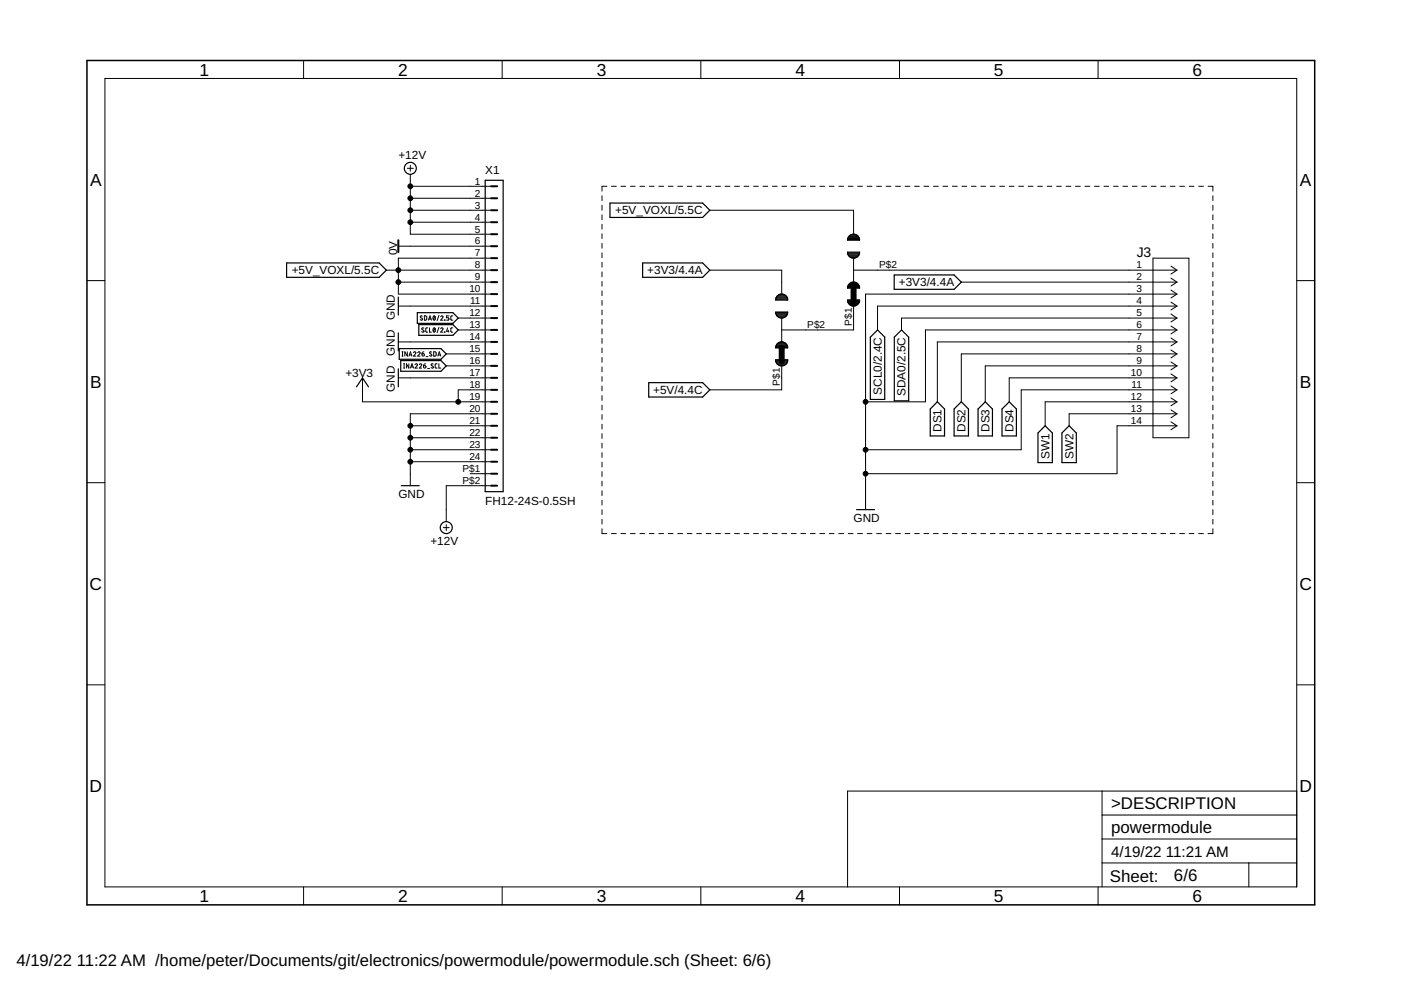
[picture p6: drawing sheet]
<svg xmlns="http://www.w3.org/2000/svg" width="297mm" height="210mm" viewBox="0 0 297 210" stroke-linecap="round" stroke-linejoin="round" font-family="sans-serif">
<g fill="none" stroke="#000" stroke-width=".21">
<path d="M22.2 16.6h252.7v171.4h-252.7zM64.4 12.8v3.8M106.5 12.8v3.8M148.6 12.8v3.8M190.7 12.8v3.8M232.8 12.8v3.8M86.4 35.7h1.2M87 39.5h17.1M87 35.1v1.2M87 37v12.7h17.1M128.7 39.5h-1.1v1M129.6 39.5h1.1"/>
<path d="M131.7 39.5h1M133.7 39.5h1M135.7 39.5h1M137.7 39.5h1M139.7 39.5h1M141.7 39.5h1M143.7 39.5h1M145.7 39.5h1M147.7 39.5h1M149.7 39.5h1M151.7 39.5h1M153.7 39.5h1"/>
<path d="M155.7 39.5h1.1M157.8 39.5h1M159.8 39.5h1M161.8 39.5h1M163.8 39.5h1M165.8 39.5h1M167.8 39.5h1M169.8 39.5h1M171.8 39.5h1M173.8 39.5h1M175.8 39.5h1M177.8 39.5h1"/>
<path d="M179.9 39.5h.9M181.8 39.5h1.1M183.9 39.5h1M185.9 39.5h1M187.9 39.5h1M189.9 39.5h1M191.9 39.5h1M193.9 39.5h1M195.9 39.5h1M197.9 39.5h1M199.9 39.5h1M201.9 39.5h1"/>
<path d="M203.9 39.5h1.1M206 39.5h.9M208 39.5h1M210 39.5h1M212 39.5h1M214 39.5h1M216 39.5h1M218 39.5h1M220 39.5h1M222 39.5h1M224 39.5h1M226 39.5h1"/>
<path d="M228 39.5h1M230 39.5h1.1M232.1 39.5h1M234.1 39.5h1M236.1 39.5h1M238.1 39.5h1M240.1 39.5h1M242.1 39.5h1M244.1 39.5h1M246.1 39.5h1M248.1 39.5h1M250.1 39.5h1"/>
<path d="M252.1 39.5h1M254.1 39.5h1M256.1 39.5h1.1v1M18.4 59.5h3.8M81.9 57.3h22.2M84.5 59.8h19.6M84.5 52.2h19.6M87 42h17.1M87 44.6h17.1M87 47.1h17.1M104.1 54.7h-19.6v7.7h19.6M127.6 41.5v1"/>
<path d="M127.6 43.5v1.1M127.6 45.6v1M127.6 47.6v1M127.6 49.6v1M127.6 51.6v1M127.6 53.6v1M127.6 55.6v1M127.6 57.7v1M127.6 59.7v1M150.5 57.3h15.2v5.1M150.5 44.6h30.5v5.1M181 57.3h68.5"/>
<path d="M181 54.7v5.1M203.8 59.8h45.7M244.5 54.7h7.6v38.1h-7.6zM248.3 56.4l1.2 .9M248.3 59l1.2 .8M249.5 57.3l-1.2 .8M249.5 59.8l-1.2 .8M257.2 41.5v1M257.2 43.5v1.1M257.2 45.6v1M257.2 47.6v1M257.2 49.6v1"/>
<path d="M257.2 51.6v1M257.2 53.6v1M257.2 55.6v1M257.2 57.7v1M257.2 59.7v1M274.9 59.5h3.8M84.5 64.9h19.6M84.5 72.5h19.6M85.2 75.5h.2M85.2 74.6h.2M85.3 74.6v.9M85.6 78h.2"/>
<path d="M85.6 77.1h.2M85.7 77.1v.9M86.4 74.6v.9l-.6-.9v.9M86.7 77.1v.9l-.5-.9v.9M86.7 75.5l.3-.9 .3 .9M86.8 75.3h.4M87 78l.4-.9 .3 .9M87.1 77.8h.5M87.7 74.8a.25 .25 0 0 1 .3-.2 .25 .25 0 0 1 .1 .4l-.4 .5h.5M88 77.3a.26 .26 0 0 1 .4-.2 .26 .26 0 0 1 0 .4l-.4 .5h.5M88.6 74.8a.26 .26 0 0 1 .3-.2 .26 .26 0 0 1 .1 .4l-.4 .5h.5M88.9 77.3a.26 .26 0 0 1 .4-.2 .26 .26 0 0 1 0 .4l-.4 .5h.5"/>
<path d="M89.5 75h.3a.26 .26 0 0 1 .2 .3 .26 .26 0 0 1-.3 .2 .26 .26 0 0 1-.2-.3zM89.5 67h-.3l-.1 .2 .4 .3 .1 .3-.2 .1-.3-.1M89.8 77.5h.3a.26 .26 0 0 1 .2 .3 .26 .26 0 0 1-.3 .2 .26 .26 0 0 1-.2-.2zM89.9 69.6l-.4-.1-.1 .2 .5 .4v.2l-.2 .1-.3-.1M89.9 74.6l-.3 .1-.1 .3M90 67l.5 .1v.5l-.2 .3h-.3zM90.2 77.1l-.3 .1-.1 .3M90.3 75.6h.4M90.7 78.1h.4M90.7 69.5h-.3l-.1 .2v.6l.4 .1M90.8 67.9l.4-.9 .3 .9M90.9 67.6h.5"/>
<path d="M91.1 69.5v.9h.4M91.5 74.7l-.3-.1-.1 .2 .4 .4v.2l-.1 .1-.3-.1M91.8 77.2h-.3l-.1 .1 .5 .4v.2l-.2 .1-.3-.1M91.9 67a.44 .44 0 0 1 .4 .4 .44 .44 0 0 1-.4 .5l-.1-.5zM91.9 69.5a.44 .44 0 0 1 .4 .5 .44 .44 0 0 1-.4 .4l-.1-.4zM91.9 74.6l.6 .1v.7l-.2 .1h-.4zM92.3 67.2l-.4 .5M92.3 69.7l-.4 .5M92.7 77.1l-.3 .1-.1 .1v.6l.4 .1M92.8 75.5l.3-.9 .4 .9M92.9 75.3h.5M93 77.1v.9h.5"/>
<path d="M93.1 66.9l-.4 1.1M93.1 69.4l-.4 1.1M93.4 67.2a.25 .25 0 0 1 .4-.2 .25 .25 0 0 1 .1 .4l-.5 .5h.5M93.4 69.7a.25 .25 0 0 1 .4-.2 .25 .25 0 0 1 .1 .4l-.5 .5h.5M94.3 67.9h.1M94.3 70.4h.1M94.6 75h9.5M94.6 77.6h9.5M94.9 69.5l-.2 .7h.5M95 70v.4M95.2 67h-.5v.4h.4l.1 .2-.1 .3h-.4M96 67h-.3l-.1 .2v.6l.4 .1"/>
<path d="M96 69.5h-.3l-.1 .2v.6l.4 .1M97.2 70h6.9M97.2 67.4h6.9M127.6 61.7v1M127.6 63.7v1M127.6 65.7v1M127.6 67.7v1M127.6 69.7v1.1M127.6 71.8v1M127.6 73.8v1M127.6 75.8v1M127.6 77.8v1"/>
<path d="M127.6 79.8v1.1M165.7 67.4v5.1M165.7 77.6v5.1h-15.2M181 64.9v5.1h-15.3M248.3 61.5l1.2 .9M248.3 64.1l1.2 .8M248.3 66.6l1.2 .8M248.3 69.1l1.2 .9M248.3 71.7l1.2 .8M248.3 74.2l1.2 .8M248.3 76.8l1.2 .8M248.3 79.3l1.2 .8"/>
<path d="M249.5 70h-53.3v15.2h-12.7M249.5 62.4h-66v45.7M249.5 64.9h-63.4v5.1M249.5 67.4h-58.4v2.6M249.5 72.5h-50.8v12.7M249.5 75h-45.7v10.2M249.5 77.6h-40.6v7.6M249.5 62.4l-1.2 .8M249.5 64.9l-1.2 .8M249.5 67.4l-1.2 .9M249.5 70l-1.2 .8M249.5 72.5l-1.2 .8"/>
<path d="M249.5 75l-1.2 .9M249.5 77.6l-1.2 .8M257.2 61.7v1M257.2 63.7v1M257.2 65.7v1M257.2 67.7v1M257.2 69.7v1.1M257.2 71.8v1M257.2 73.8v1M257.2 75.8v1M257.2 77.8v1M257.2 79.8v1.1"/>
<path d="M76.9 80.1v5.1h27.2M84.5 80.1h19.6M87 90.3h17.1M87 92.8h17.1M87 95.4h17.1M87 97.9h17.1M104.1 82.7h-6.9v2.5M104.1 87.7h-17.1v15.3M127.6 81.9v1M127.6 83.9v1M127.6 85.9v1M127.6 87.9v1"/>
<path d="M127.6 89.9v1.1M127.6 91.9v1.1M127.6 94v1M127.6 96v1M127.6 98v1M248.3 81.8l1.2 .9M248.3 84.4l1.2 .8M248.3 86.9l1.2 .8M248.3 89.5l1.2 .8M249.5 80.1h-35.5v5.1M249.5 82.7h-33v12.7h-33M249.5 85.2h-27.9v5.1"/>
<path d="M249.5 87.7h-22.8v2.6M249.5 90.3h-12.7v10.1h-53.3M249.5 80.1l-1.2 .9M249.5 82.7l-1.2 .8M249.5 85.2l-1.2 .8M249.5 87.7l-1.2 .9M249.5 90.3l-1.2 .8M257.2 81.9v1M257.2 83.9v1M257.2 85.9v1M257.2 87.9v1M257.2 89.9v1.1"/>
<path d="M257.2 91.9v1.1M257.2 94v1M257.2 96v1M257.2 98v1M18.4 102.3h3.8M94 111.9h1.2M94.6 111.2v1.3M99.7 100.4h4.4M104.1 103h-9.5v7.6M127.6 100v1M127.6 102v1M127.6 104.1v1"/>
<path d="M127.6 106.1v1M127.6 108.1v1M127.6 110.1v1M127.6 112.1v1h1.1M129.6 113.1h1.1M131.7 113.1h1M133.7 113.1h1M135.7 113.1h1M137.7 113.1h1M139.7 113.1h1M141.7 113.1h1M143.7 113.1h1"/>
<path d="M145.7 113.1h1M147.7 113.1h1M149.7 113.1h1M151.7 113.1h1M153.7 113.1h1M155.7 113.1h1.1M157.8 113.1h1M159.8 113.1h1M161.8 113.1h1M163.8 113.1h1M165.8 113.1h1M167.8 113.1h1"/>
<path d="M169.8 113.1h1M171.8 113.1h1M173.8 113.1h1M175.8 113.1h1M177.8 113.1h1M179.9 113.1h.9M181.8 113.1h1.1M183.9 113.1h1M185.9 113.1h1M187.9 113.1h1M189.9 113.1h1M191.9 113.1h1"/>
<path d="M193.9 113.1h1M195.9 113.1h1M197.9 113.1h1M199.9 113.1h1M201.9 113.1h1M203.9 113.1h1.1M206 113.1h.9M208 113.1h1M210 113.1h1M212 113.1h1M214 113.1h1M216 113.1h1"/>
<path d="M218 113.1h1M220 113.1h1M222 113.1h1M224 113.1h1M226 113.1h1M228 113.1h1M230 113.1h1.1M232.1 113.1h1M234.1 113.1h1M236.1 113.1h1M238.1 113.1h1M240.1 113.1h1"/>
<path d="M242.1 113.1h1M244.1 113.1h1M246.1 113.1h1M248.1 113.1h1M250.1 113.1h1M252.1 113.1h1M254.1 113.1h1M257.2 100v1M257.2 102v1M257.2 104.1v1M257.2 106.1v1M257.2 108.1v1"/>
<path d="M257.2 110.1v1M257.2 112.1v1h-1.1M274.9 102.3h3.8M18.4 145.2h3.8M274.9 145.2h3.8M233.7 167.7v20.3M233.7 177.9h41.2M233.7 172.8h41.2M274.9 167.7h-95.2v20.3M64.4 188v3.9M106.5 188v3.9M148.6 188v3.9"/>
<path d="M190.7 188v3.9M232.8 188v3.9M233.7 183h41.2M264.8 183v5"/>
</g>
<g fill="none" stroke="#000" stroke-width=".25">
<path d="M102.9 38.2h3.8v66h-3.8zM60.8 55.8h19.6l1.5 1.5-1.5 1.5h-19.6zM129.3 43.1h19.7l1.5 1.5-1.5 1.5h-19.7zM136.2 55.8h12.8l1.5 1.5-1.5 1.5h-12.8zM179.7 50.8h2.5M179.7 53.7h2.5M179.8 50.5h2.4M179.8 53.9h2.4M179.9 50.3h2.2M179.9 54.1l-.2-.6h2.5l-.1 .6M179.9 54.1l.4 .5M179.9 54.1h2.2"/>
<path d="M180 50.1l-.3 .8h2.5l-.1-.6M180 50.1a1.28 1.28 0 0 1 2.1 .2M180 50.1h1.9M180 54.3h1.9M180.3 49.9h1.4M180.3 54.5h1.3M180.6 59.9h.8M180.9 49.7h.1M181.4 59.9l.4 .2M181.4 59.9l-.7-.1-.6 .3M182.1 54.1a1.3 1.3 0 0 1-1.8 .5M189.6 58.3h12.7l1.5 1.5-1.5 1.5h-12.7z"/>
<path d="M84.5 63v3.8M84.5 70.6v3.8M84.5 78.2v3.8M84.6 73.9h8.9l1.1 1.1-1.1 1.2h-8.9zM85 76.5h8.5l1.1 1.1-1.1 1.1h-8.5zM88.5 66.3h7.5l1.2 1.1-1.2 1.2h-7.5zM88.8 68.8h7.2l1.2 1.2-1.2 1.1h-7.2zM164.5 66.3h2.5M164.5 73.7h2.5M164.5 63.4h2.5M164.5 76.5v-.2h2.5v.2M164.5 76.5v.3"/>
<path d="M164.5 76.5h2.5M164.5 73.4h2.4M164.5 63.2v.4h2.5l-.1-.4M164.5 63.2h2.4M164.5 66.6v-.4h2.5l-.2 .6M164.5 66.6l.1 .2M164.5 66.5h2.4M164.5 76.8l.1 .1M164.5 76.8h2.4M164.6 73.2h2.3M164.6 66.8h2.2M164.6 63l-.1 .2"/>
<path d="M164.6 63h2.2M164.6 66.8a1.27 1.27 0 0 0 2.2 0M164.7 77h2.1M164.7 73h2M164.8 67h1.9M164.8 62.8h1.9M164.8 77.2h1.8M164.9 72.8a1.28 1.28 0 0 1 1.4-.2 1.28 1.28 0 0 1 .7 1.2h-2.5v-.5zM165 72.8h1.5M165 67.2h1.4M165.1 62.5h1.3M165.1 77.4h1.2"/>
<path d="M165.5 72.5h.5M166.4 62.5l.4 .5M166.4 62.5a1.24 1.24 0 0 0-1.8 .5M166.8 63l.1 .2M166.9 76.8a1.27 1.27 0 0 1-1.1 .8 1.27 1.27 0 0 1-1.2-.7M167 76.5l-.1 .3M179.7 63.6h2.5a1.27 1.27 0 0 1-1.2 1.3 1.27 1.27 0 0 1-1.3-1.3zM179.7 63.6h2.5M179.7 61h2.5M179.7 63.9h2.5M179.7 60.8h2.5M179.8 64.1h2.3"/>
<path d="M179.8 60.5h2.3M179.9 64.3h2.1M180 60.3h2M180.1 64.5h1.7M180.1 60.1l-.3 .5-.1 .5h2.5l-.1-.6-.3-.4M180.2 60.1h1.6M180.4 64.8h1.1M186.1 70l1.5 1.5v13.2h-3.1v-13.2zM191.1 70l1.6 1.5v13.5h-3.1v-13.5zM75.6 82l1.3-1.9 1.2 1.9M137.5 81.1h11.5l1.5 1.6-1.5 1.5h-11.5zM198.7 85.2l1.6 1.5v5.7h-3.1v-5.7z"/>
<path d="M202.3 86.7l1.5-1.5 1.5 1.5v5.7h-3zM207.4 86.7l1.5-1.5 1.5 1.5v5.7h-3zM212.4 86.7l1.6-1.5 1.5 1.5v5.7h-3.1zM221.6 90.3l1.5 1.5v6.3h-3v-6.3zM225.1 91.8l1.6-1.5 1.5 1.5v6.3h-3.1zM85.1 103h3.8M181.6 108.1h3.8"/>
<circle cx="87" cy="35.7" r="1.27"/>
<circle cx="94.6" cy="111.9" r="1.27"/>
</g>
<path d="M18.4 12.8h260.3v179.1h-260.3z" fill="none" stroke="#000" stroke-width=".32"/>
<path d="M165.7 73.8v2.8M181 61.1v2.8" fill="none" stroke="#000" stroke-width="1.3"/>
<g fill="none" stroke="#000" stroke-width=".42">
<path d="M104.1 39.5h1.3M84.5 50.9v2.6M104.1 42h1.3M104.1 44.6h1.3M104.1 47.1h1.3M104.1 49.7h1.3M104.1 52.2h1.3M104.1 54.7h1.3M104.1 57.3h1.3M104.1 59.8h1.3M104.1 62.4h1.3M104.1 64.9h1.3"/>
<path d="M104.1 67.4h1.3M104.1 70h1.3M104.1 72.5h1.3M104.1 75h1.3M104.1 77.6h1.3M104.1 80.1h1.3M104.1 82.7h1.3M104.1 85.2h1.3M104.1 87.7h1.3M104.1 90.3h1.3M104.1 92.8h1.3M104.1 95.4h1.3"/>
<path d="M104.1 97.9h1.3M104.1 100.4h1.3M104.1 103h1.3"/>
</g>
<g fill="#000" stroke="#000" stroke-width=".21">
<circle cx="87" cy="39.5" r=".51"/>
<circle cx="84.5" cy="59.8" r=".51"/>
<circle cx="84.5" cy="57.3" r=".51"/>
<circle cx="87" cy="47.1" r=".51"/>
<circle cx="87" cy="42" r=".51"/>
<circle cx="87" cy="44.6" r=".51"/>
<circle cx="87" cy="92.8" r=".51"/>
<circle cx="87" cy="97.9" r=".51"/>
<circle cx="87" cy="90.3" r=".51"/>
<circle cx="87" cy="95.4" r=".51"/>
<circle cx="97.2" cy="85.2" r=".51"/>
<circle cx="183.5" cy="95.4" r=".51"/>
<circle cx="183.5" cy="85.2" r=".51"/>
<circle cx="183.5" cy="100.4" r=".51"/>
</g>
<g font-size="3.7">
<text x="42.3" y="16">1</text>
<text x="84.4" y="16">2</text>
<text x="126.5" y="16">3</text>
<text x="168.6" y="16">4</text>
<text x="210.7" y="16">5</text>
<text x="252.9" y="16">6</text>
<text x="19.1" y="39.4">A</text>
<text x="275.6" y="39.4">A</text>
<text x="19.1" y="82.2">B</text>
<text x="275.6" y="82.2">B</text>
<text x="19" y="125.1">C</text>
<text x="275.5" y="125.1">C</text>
<text x="19" y="167.9">D</text>
<text x="275.5" y="167.9">D</text>
<text x="42.3" y="191.2">1</text>
<text x="84.4" y="191.2">2</text>
<text x="126.5" y="191.2">3</text>
<text x="168.6" y="191.2">4</text>
<text x="210.7" y="191.2">5</text>
<text x="252.9" y="191.2">6</text>
</g>
<g font-size="3.6">
<text x="235.6" y="171.5">&gt;DESCRIPTION</text>
<text x="235.6" y="176.6">powermodule</text>
<text x="235.3" y="186.9">Sheet:</text>
<text x="248.9" y="186.8">6/6</text>
</g>
<g font-size="3.5">
<text x="3.5" y="204.7">4/19/22</text>
<text x="16.3" y="204.7">11:22 AM /home/peter/Documents/git/electronics/powermodule/powermodule.sch (Sheet: 6/6)</text>
</g>
<g font-size="3.2">
<text x="235.6" y="181.7">4/19/22</text>
<text x="247.2" y="181.7">11:21 AM</text>
</g>
<text font-size="2.9" x="241" y="54.5">J3</text>
<g font-size="2.5">
<text x="84.5" y="33.8">+12V</text>
<text x="102.9" y="37">X1</text>
<text x="130.4" y="45.5">+5V_VOXL/5.5C</text>
<text x="61.9" y="58.2">+5V_VOXL/5.5C</text>
<text x="84.2" y="54.1" transform="rotate(-90 84.2 54.1)">0V</text>
<text x="137.2" y="58.2">+3V3/4.4A</text>
<text x="190.6" y="60.7">+3V3/4.4A</text>
<text x="83.7" y="67.9" transform="rotate(-90 83.7 67.9)">GND</text>
<text x="83.7" y="75.5" transform="rotate(-90 83.7 75.5)">GND</text>
<text x="73.2" y="79.9">+3V3</text>
<text x="83.7" y="83.1" transform="rotate(-90 83.7 83.1)">GND</text>
<text x="138.5" y="83.6">+5V/4.4C</text>
<text x="186.9" y="83.7" transform="rotate(-90 186.9 83.7)">SCL0/2.4C</text>
<text x="192" y="84" transform="rotate(-90 192 84)">SDA0/2.5C</text>
<text x="199.6" y="91.6" transform="rotate(-90 199.6 91.6)">DS1</text>
<text x="204.7" y="91.6" transform="rotate(-90 204.7 91.6)">DS2</text>
<text x="209.8" y="91.6" transform="rotate(-90 209.8 91.6)">DS3</text>
<text x="214.9" y="91.6" transform="rotate(-90 214.9 91.6)">DS4</text>
<text x="222.5" y="97.2" transform="rotate(-90 222.5 97.2)">SW1</text>
<text x="227.6" y="97.2" transform="rotate(-90 227.6 97.2)">SW2</text>
<text x="84.5" y="105.5">GND</text>
<text x="102.9" y="107.1">FH12-24S-0.5SH</text>
<text x="181" y="110.6">GND</text>
<text x="91.3" y="115.5">+12V</text>
</g>
<g font-size="2.1">
<text x="100.7" y="39.1">1</text>
<text x="100.7" y="41.7">2</text>
<text x="100.7" y="44.2">3</text>
<text x="100.7" y="46.8">4</text>
<text x="100.7" y="49.3">5</text>
<text x="100.7" y="51.8">6</text>
<text x="100.7" y="54.4">7</text>
<text x="100.7" y="56.9">8</text>
<text x="100.7" y="59.5">9</text>
<text x="186.4" y="56.9">P$2</text>
<text x="240.9" y="56.9">1</text>
<text x="240.9" y="59.5">2</text>
<text x="99.5" y="62">10</text>
<text x="99.7" y="64.5">11</text>
<text x="240.9" y="62">3</text>
<text x="240.9" y="64.5">4</text>
<text x="99.5" y="67.1">12</text>
<text x="99.5" y="69.6">13</text>
<text x="171.2" y="69.6">P$2</text>
<text x="180.6" y="69.1" transform="rotate(-90 180.6 69.1)">P$1</text>
<text x="240.9" y="67.1">5</text>
<text x="240.9" y="69.6">6</text>
<text x="99.5" y="72.1">14</text>
<text x="99.5" y="74.7">15</text>
<text x="99.5" y="77.2">16</text>
<text x="240.9" y="72.1">7</text>
<text x="240.9" y="74.7">8</text>
<text x="240.9" y="77.2">9</text>
<text x="99.5" y="79.8">17</text>
<text x="99.5" y="82.3">18</text>
<text x="165.4" y="81.7" transform="rotate(-90 165.4 81.7)">P$1</text>
<text x="239.7" y="79.8">10</text>
<text x="239.9" y="82.3">11</text>
<text x="99.5" y="84.8">19</text>
<text x="99.5" y="87.4">20</text>
<text x="99.5" y="89.9">21</text>
<text x="239.7" y="84.8">12</text>
<text x="239.7" y="87.4">13</text>
<text x="239.7" y="89.9">14</text>
<text x="99.5" y="92.5">22</text>
<text x="99.5" y="95">23</text>
<text x="98.1" y="100.1">P$1</text>
<text x="99.5" y="97.5">24</text>
<text x="98.1" y="102.6">P$2</text>
</g>
</svg>
